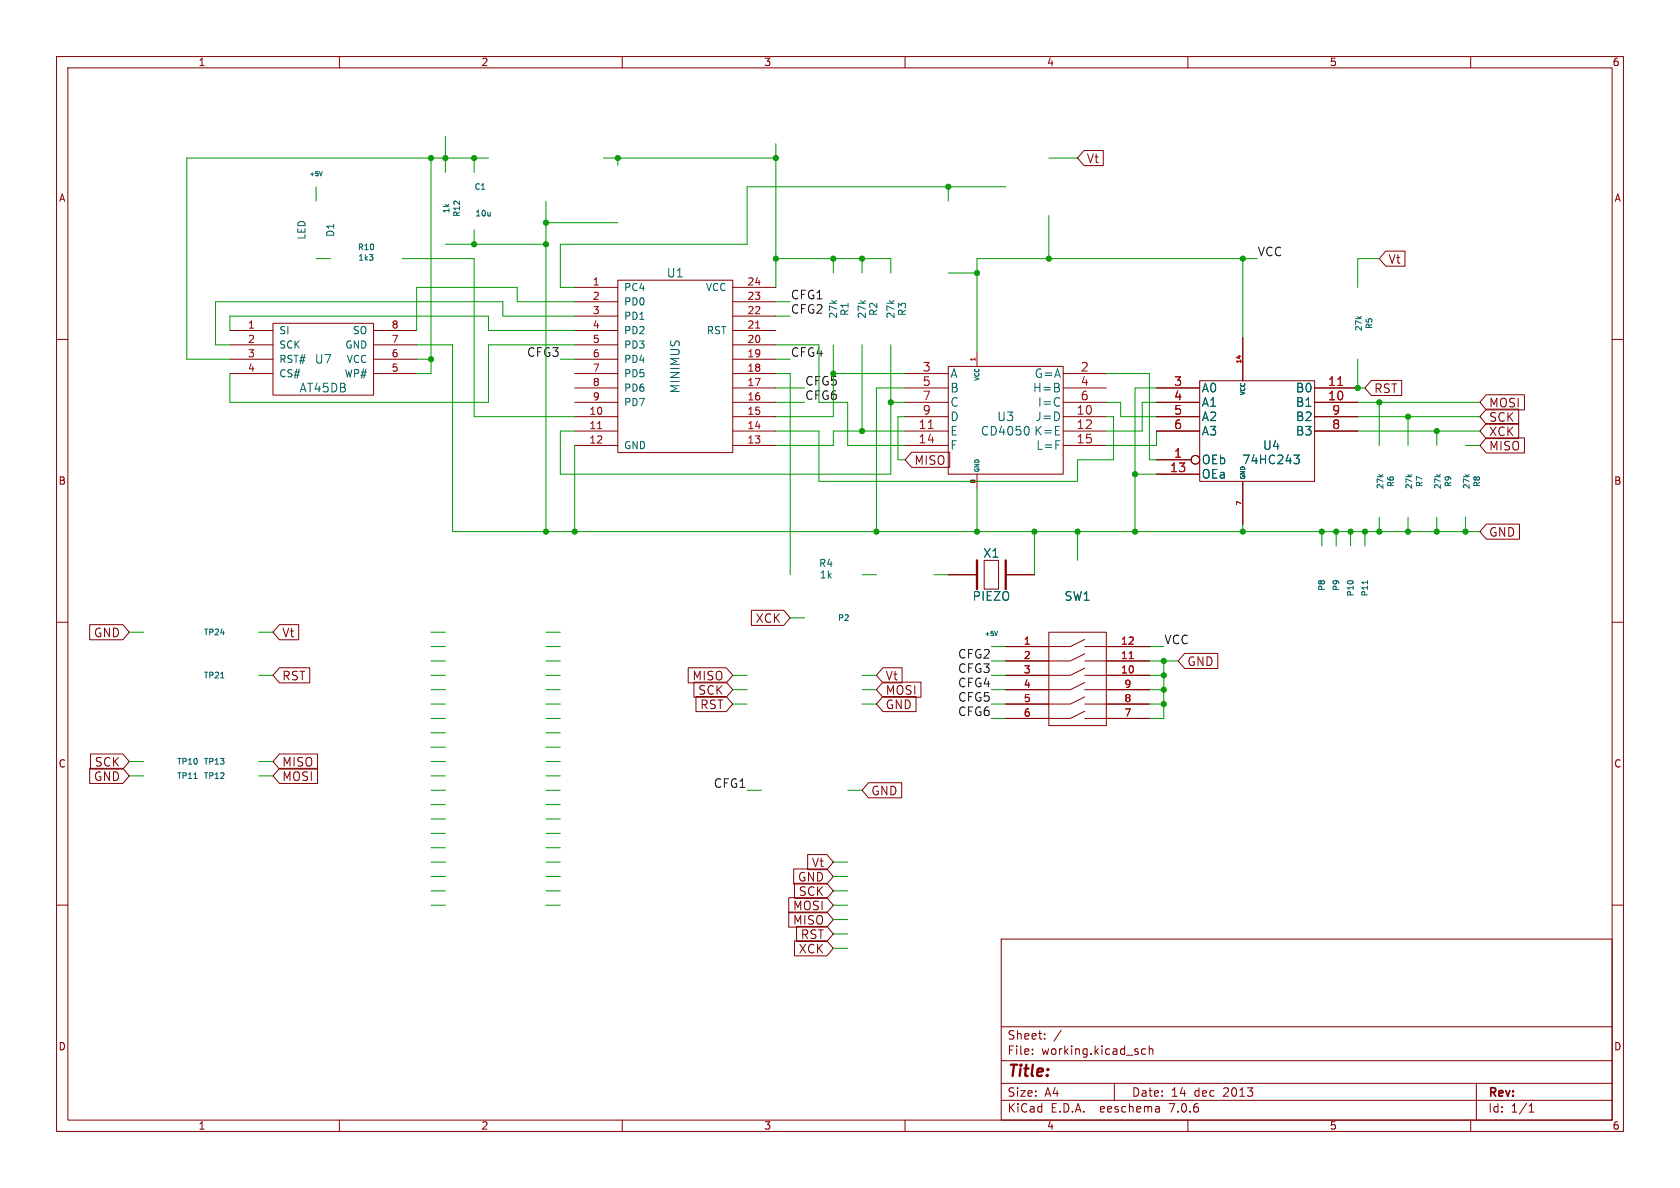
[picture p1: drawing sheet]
<svg xmlns="http://www.w3.org/2000/svg" width="297mm" height="210mm" viewBox="0 0 297 210" stroke-linecap="round" stroke-linejoin="round" font-family="sans-serif">
<g fill="none" stroke="#840000" stroke-width=".18">
<path d="M10 10h277v190h-277zM12 12h273v186h-273zM60 10v2M110 10v2M160 10v2M210 10v2M260 10v2M191.6 26.6h3.4v2.7h-3.4l-1.1-1.4zM10 60h2M40.6 58.4h7.7M48.3 57.2h17.7v12.7h-17.7zM66 58.4h7.7"/>
<path d="M101.6 58.4h7.6M101.6 50.8h7.6M101.6 53.3h7.6M101.6 55.9h7.6M109.2 49.5h20.3v30.5h-20.3zM129.5 58.4h7.7M129.5 50.8h7.7M129.5 53.3h7.7M129.5 55.9h7.7M219.7 59.7v7.6M245 44.4h3.4v2.7h-3.4l-1.2-1.4zM285 60h2"/>
<path d="M40.6 61h7.7M40.6 63.5h7.7M40.6 66h7.7M66 61h7.7M66 63.5h7.7M66 66h7.7M101.6 71.1h7.6M101.6 68.6h7.6M101.6 73.7h7.6M101.6 76.2h7.6M101.6 61h7.6M101.6 63.5h7.6"/>
<path d="M101.6 66h7.6M101.6 78.7h7.6M129.5 71.1h7.7M129.5 68.6h7.7M129.5 73.7h7.7M129.5 76.2h7.7M129.5 61h7.7M129.5 63.5h7.7M129.5 66h7.7M129.5 78.7h7.7M160 71.1h7.6M160 68.6h7.6"/>
<path d="M160 73.7h7.6M160 76.2h7.6M160 66h7.6M160 78.7h7.6M161.2 79.9h6.7v2.7h-6.7l-1.2-1.3zM167.6 64.8h20.4v19h-20.4zM172.7 62.2v2.6M188 71.1h7.6M188 68.6h7.6M188 73.7h7.6M188 76.2h7.6M188 66h7.6"/>
<path d="M188 78.7h7.6M204.5 71.1h7.6M204.5 68.6h7.6M204.5 73.7h7.6M204.5 76.2h7.6M212.1 67.3h20.3v17.8h-20.3zM232.4 71.1h7.6M232.4 68.6h7.6M232.4 73.7h7.6M232.4 76.2h7.6M242.4 67.2h5.4v2.7h-5.4l-1.1-1.3zM262.8 77.4h6.7v2.7h-6.7l-1.2-1.4z"/>
<path d="M262.8 74.9h5.7v2.6h-5.7l-1.2-1.3zM262.8 69.8h6.7v2.7h-6.7l-1.2-1.4zM262.8 72.3h5.7v2.7h-5.7l-1.2-1.3zM172.7 83.8v2.6M174 99.1h2.5v5h-2.5zM204.5 81.3h6.1M204.5 83.8h7.6M219.7 85.1v7.6M262.8 92.6h5.8v2.7h-5.8l-1.2-1.3zM10 110h2M15.9 110.4h5.8l1.2 1.4-1.2 1.3h-5.8zM49.4 118h5.4v2.7h-5.4l-1.1-1.3z"/>
<path d="M49.4 110.4h3.4v2.7h-3.4l-1.1-1.3zM121.7 118h6.7l1.1 1.4-1.1 1.3h-6.7zM132.8 107.9h5.8l1.1 1.3-1.1 1.4h-5.8zM156.1 118h3.4v2.7h-3.4l-1.2-1.3zM167.6 101.6h5.1M177.8 101.6h5.1M185.4 111.8h10.2v16.5h-10.2zM191.8 118.1l-2.6 1.3h-11.4M191.8 115.6l-2.6 1.2h-11.4M191.8 113l-2.6 1.3h-11.4M191.8 119.4h11.4M191.8 116.8h11.4"/>
<path d="M191.8 114.3h11.4M209.4 115.5h5.9v2.7h-5.9l-1.1-1.4zM285 110h2M15.9 135.8h5.8l1.2 1.4-1.2 1.3h-5.8zM16 133.3h5.7l1.2 1.3-1.2 1.4h-5.7zM49.4 135.8h6.7v2.7h-6.7l-1.1-1.3zM49.4 133.3h6.7v2.7h-6.7l-1.1-1.4zM122.7 120.6h5.7l1.1 1.3-1.1 1.4h-5.7zM123 123.1h5.4l1.1 1.4-1.1 1.3h-5.4zM153.5 138.4h5.9v2.6h-5.9l-1.1-1.3zM156.1 123.1h5.8v2.7h-5.8l-1.2-1.3zM156.1 120.6h6.7v2.7h-6.7l-1.2-1.4z"/>
<path d="M191.8 125.7l-2.6 1.3h-11.4M191.8 120.7l-2.6 1.2h-11.4M191.8 123.2l-2.6 1.3h-11.4M191.8 127h11.4M191.8 121.9h11.4M191.8 124.5h11.4M10 160h2M139.4 158.7h6.8l1.1 1.3-1.1 1.4h-6.8zM140.3 153.6h5.9l1.1 1.3-1.1 1.4h-5.9zM140.5 156.1h5.7l1.1 1.4-1.1 1.3h-5.7zM142.8 151.1h3.4l1.1 1.3-1.1 1.3h-3.4zM285 160h2"/>
<path d="M139.4 161.2h6.8l1.1 1.4-1.1 1.3h-6.8zM140.5 166.3h5.7l1.1 1.3-1.1 1.4h-5.7zM140.8 163.8h5.4l1.1 1.3-1.1 1.3h-5.4zM177 166h108v32h-108zM60 198v2M110 198v2M160 198v2M177 194.5h108M177 191.5h108M177 187.5h108M177 181.5h108M182.5 186.3v.1"/>
<path d="M182.5 185.5v.1M184.7 183.6v.1M184.7 182.8v.1M187.6 182.1l-1.3 2M197 191.5v3M202.5 185.5l-.4-.1-.3 .3v.4l.2 .2h.5M203.2 185.5l.2-.1 .3 .1 .1 .9M203.2 184.9v1.5M204.9 195.7l.1 .9M205 196.5l-.2 .1M205 196h-.2M210 198v2"/>
<path d="M260 198v2M261 191.5v6.5M270.3 196.6h.9M270.3 195.5l.4-.4v1.5"/>
<circle cx="211.3" cy="81.3" r=".76"/>
</g>
<path d="M133.6 58h.7M105.7 75.8h.7M164.1 75.8h.9M236.5 68.1h.9M199.6 116.4h.8" fill="none" stroke="#a90000" stroke-width=".18"/>
<path d="M57 30.3l-.3 .8M181.7 75.4l.2 .6-.2 .8M228.7 80.5h1l-.5 .5 .4 .2 .1 .5-.3 .3h-.4M39 119.8h.6M176.3 111.6l-.2 .8M241.8 102.6v.6M34.3 137.6h.6" fill="none" stroke="#006464" stroke-width=".18"/>
<path d="M172.7 99.1v5M177.8 99.1v5" fill="none" stroke="#840000" stroke-width=".41"/>
<g fill="none" stroke="#009600" stroke-width=".18">
<path d="M55.9 33v2.6M76.2 27.9v38.1h-2.5M78.7 24.1v6.4M83.8 27.9v2.6M86.4 27.9h-53.4v35.6h7.6M96.5 35.6v58.4M96.5 39.4h12.7M106.7 27.9h30.5M109.2 27.9v1.3M137.2 25.4v25.4M167.6 33v2.6M177.8 33h-45.7v10.2h-33v7.6h2.5"/>
<path d="M185.4 27.9h5.1M185.4 38.1v7.6M40.6 58.4v-2.5h45.8v2.5h15.2M55.9 45.7h2.5M71.1 45.7h12.7v28h17.8M78.7 43.2h17.8M83.8 40.6v2.6M101.6 53.3h-10.2v-2.5h-17.7v7.6M101.6 55.9h-12.7v-2.6h-50.8v7.7h2.5M137.2 45.7h20.3v2.6M137.2 53.3h2.5M137.2 55.9h2.5"/>
<path d="M147.3 45.7v2.6M152.4 45.7v2.6M167.6 48.3h5.1M219.7 45.7v14M222.2 45.7h-49.5v16.5M243.8 45.7h-3.8v5.1M73.7 61h6.3v33h181.6M73.7 63.5h2.5M99.1 63.5h2.5M101.6 78.7v15.3M101.6 61h-15.2v10.1h-45.8v-5.1M137.2 63.5h2.5"/>
<path d="M137.2 61h7.6v10.1h5.1v7.6h10.1M137.2 68.6h5M137.2 66h2.5v35.6M137.2 71.1h5M147.3 61v12.7h-10.1M147.3 66h12.7M152.4 61v15.2M157.5 61v22.8h-58.4v-7.6h2.5M157.5 71.1h2.5M160 76.2h-12.7v2.5h-10.1M160 73.7h-1.3v7.6h1.3M160 68.6h-5.1v25.4"/>
<path d="M195.6 73.7h1.2v7.6h-6.3v3.8h-45.7v-8.9h-7.6M195.6 71.1h2.5v2.6h6.4M195.6 66h7.6v15.3h1.3M204.5 71.1h-2.6v5.1h-6.3M204.5 68.6h-3.8v25.4M204.5 76.2v2.5h-8.9M240 76.2h21.6M240 73.7h21.6M240 63.5v5.1h1.3M240 71.1h21.6M243.8 71.1v7.6M248.9 73.7v5"/>
<path d="M254 76.2v2.5M259.1 78.7h2.5M172.7 86.4v7.6M182.9 94v7.6M190.5 94v5.1M200.7 83.8h3.8M219.7 92.7v1.3M233.7 94v2.5M236.2 94v2.5M238.8 94v2.5M241.3 94v2.5M243.8 91.4v2.6"/>
<path d="M248.9 91.4v2.6M254 91.4v2.6M259.1 91.4v2.6M22.9 111.8h2.5M45.7 119.4h2.6M45.7 111.8h2.6M76.2 116.8h2.5M76.2 119.4h2.5M76.2 114.3h2.5M76.2 111.8h2.5M96.5 116.8h2.6M96.5 119.4h2.6"/>
<path d="M96.5 114.3h2.6M96.5 111.8h2.6M129.5 119.4h2.6M139.7 109.2h2.5M152.4 119.4h2.5M152.4 101.6h2.5M165.1 101.6h2.5M175.3 116.8h2.5M175.3 119.4h2.5M175.3 114.3h2.5M203.2 116.8h5.1M203.2 119.4h2.5"/>
<path d="M203.2 114.3h2.5M205.7 116.8v10.2h-2.5M22.9 134.6h2.5M22.9 137.2h2.5M45.7 134.6h2.6M45.7 137.2h2.6M76.2 139.7h2.5M76.2 129.5h2.5M76.2 134.6h2.5M76.2 127h2.5M76.2 137.2h2.5M76.2 132.1h2.5"/>
<path d="M76.2 121.9h2.5M76.2 124.5h2.5M96.5 139.7h2.6M96.5 129.5h2.6M96.5 134.6h2.6M96.5 127h2.6M96.5 137.2h2.6M96.5 132.1h2.6M96.5 121.9h2.6M96.5 124.5h2.6M129.5 121.9h2.6M129.5 124.5h2.6"/>
<path d="M132.1 139.7h2.5M149.9 139.7h2.5M152.4 121.9h2.5M152.4 124.5h2.5M175.3 127h2.5M175.3 121.9h2.5M175.3 124.5h2.5M203.2 121.9h2.5M203.2 124.5h2.5M76.2 157.5h2.5M76.2 152.4h2.5M76.2 144.8h2.5"/>
<path d="M76.2 142.2h2.5M76.2 154.9h2.5M76.2 147.3h2.5M76.2 149.9h2.5M96.5 157.5h2.6M96.5 152.4h2.6M96.5 144.8h2.6M96.5 142.2h2.6M96.5 154.9h2.6M96.5 147.3h2.6M96.5 149.9h2.6M147.3 157.5h2.6"/>
<path d="M147.3 152.4h2.6M147.3 154.9h2.6M76.2 160h2.5M96.5 160h2.6M147.3 160h2.6M147.3 167.6h2.6M147.3 162.6h2.6M147.3 165.1h2.6"/>
</g>
<g fill="#009600" stroke="#009600" stroke-width=".18">
<circle cx="157.5" cy="71.1" r=".46"/>
<circle cx="152.4" cy="76.2" r=".46"/>
<circle cx="154.9" cy="94" r=".46"/>
<circle cx="147.3" cy="66" r=".46"/>
<circle cx="96.5" cy="94" r=".46"/>
<circle cx="76.2" cy="27.9" r=".46"/>
<circle cx="78.7" cy="27.9" r=".46"/>
<circle cx="76.2" cy="63.5" r=".46"/>
<circle cx="83.8" cy="27.9" r=".46"/>
<circle cx="83.8" cy="43.2" r=".46"/>
<circle cx="96.5" cy="43.2" r=".46"/>
<circle cx="109.2" cy="27.9" r=".46"/>
<circle cx="101.6" cy="94" r=".46"/>
<circle cx="96.5" cy="39.4" r=".46"/>
<circle cx="219.7" cy="94" r=".46"/>
<circle cx="233.7" cy="94" r=".46"/>
<circle cx="185.4" cy="45.7" r=".46"/>
<circle cx="219.7" cy="45.7" r=".46"/>
<circle cx="172.7" cy="48.3" r=".46"/>
<circle cx="240" cy="68.6" r=".46"/>
<circle cx="200.7" cy="83.8" r=".46"/>
<circle cx="236.2" cy="94" r=".46"/>
<circle cx="238.8" cy="94" r=".46"/>
<circle cx="241.3" cy="94" r=".46"/>
<circle cx="152.4" cy="45.7" r=".46"/>
<circle cx="137.2" cy="45.7" r=".46"/>
<circle cx="137.2" cy="27.9" r=".46"/>
<circle cx="167.6" cy="33" r=".46"/>
<circle cx="147.3" cy="45.7" r=".46"/>
<circle cx="172.7" cy="94" r=".46"/>
<circle cx="182.9" cy="94" r=".46"/>
<circle cx="200.7" cy="94" r=".46"/>
<circle cx="205.7" cy="116.8" r=".46"/>
<circle cx="205.7" cy="124.5" r=".46"/>
<circle cx="205.7" cy="119.4" r=".46"/>
<circle cx="205.7" cy="121.9" r=".46"/>
<circle cx="190.5" cy="94" r=".46"/>
<circle cx="254" cy="76.2" r=".46"/>
<circle cx="243.8" cy="71.1" r=".46"/>
<circle cx="248.9" cy="73.7" r=".46"/>
<circle cx="259.1" cy="94" r=".46"/>
<circle cx="254" cy="94" r=".46"/>
<circle cx="248.9" cy="94" r=".46"/>
<circle cx="243.8" cy="94" r=".46"/>
</g>
<text font-size="2.8" fill="#840000" x="178" y="190.9">Title:</text>
<g font-size="2.1" fill="#840000">
<text x="192" y="29">Vt</text>
<text x="245.4" y="46.8">Vt</text>
<text x="242.8" y="69.7">RST</text>
<text x="263.1" y="77.3">XCK</text>
<text x="263.1" y="72.2">MOSI</text>
<text x="263.1" y="74.8">SCK</text>
<text x="161.5" y="82.4">MISO</text>
<text x="263.1" y="79.8">MISO</text>
<text x="263.1" y="95.1">GND</text>
<text x="16.5" y="112.9">GND</text>
<text x="49.8" y="112.9">Vt</text>
<text x="133.5" y="110.3">XCK</text>
<text x="209.8" y="117.9">GND</text>
<text x="49.8" y="120.5">RST</text>
<text x="122.3" y="120.5">MISO</text>
<text x="123.4" y="123">SCK</text>
<text x="123.7" y="125.6">RST</text>
<text x="156.5" y="120.5">Vt</text>
<text x="156.5" y="125.6">GND</text>
<text x="156.5" y="123">MOSI</text>
<text x="16.7" y="135.7">SCK</text>
<text x="49.8" y="135.7">MISO</text>
<text x="16.5" y="138.3">GND</text>
<text x="49.8" y="138.3">MOSI</text>
<text x="153.9" y="140.8">GND</text>
<text x="143.5" y="153.5">Vt</text>
<text x="140.1" y="161.1">MOSI</text>
<text x="141" y="156">GND</text>
<text x="141.1" y="158.6">SCK</text>
<text x="140.1" y="163.7">MISO</text>
<text x="141.5" y="166.2">RST</text>
<text x="141.1" y="168.7">XCK</text>
<text x="178" y="184">Sheet:</text>
<text x="178" y="186.7">File:</text>
<text x="184.1" y="186.7">working.kicad_sch</text>
<text x="178" y="196.9">KiCad</text>
<text x="178" y="194.1">Size:</text>
<text x="184.7" y="194.1">A4</text>
<text x="185.7" y="196.9">E.D.A.</text>
<text x="194.6" y="196.9">eeschema</text>
<text x="200" y="194.1">Date:</text>
<text x="207" y="196.9">7.0.6</text>
<text x="207" y="194.1">14</text>
<text x="211.2" y="194.1">dec</text>
<text x="216.4" y="194.1">2013</text>
<text x="263" y="194.3">Rev:</text>
<text x="263" y="196.9">Id:</text>
<text x="267.1" y="196.9">1/1</text>
</g>
<g font-size="2.1" fill="#0f0f0f">
<text x="222.2" y="45.4">VCC</text>
<text x="139.7" y="53">CFG1</text>
<text x="139.7" y="55.6">CFG2</text>
<text x="93.1" y="63.2">CFG3</text>
<text x="139.7" y="63.2">CFG4</text>
<text x="142.2" y="68.3">CFG5</text>
<text x="142.2" y="70.8">CFG6</text>
<text x="205.7" y="114">VCC</text>
<text x="169.3" y="119.1">CFG3</text>
<text x="169.3" y="116.5">CFG2</text>
<text x="169.3" y="124.1">CFG5</text>
<text x="169.3" y="121.6">CFG4</text>
<text x="169.3" y="126.7">CFG6</text>
<text x="126.1" y="139.4">CFG1</text>
</g>
<g font-size="2.1" fill="#006464">
<text x="117.8" y="49.3">U1</text>
<text x="55.5" y="64.5">U7</text>
<text x="52.9" y="69.6">AT45DB</text>
<text x="120.4" y="69.6" transform="rotate(-90 120.4 69.6)">MINIMUS</text>
<text x="167.9" y="67">A</text>
<text x="167.9" y="69.6">B</text>
<text x="182.5" y="69.6">H=B</text>
<text x="182.8" y="67">G=A</text>
<text x="212.3" y="69.6">A0</text>
<text x="229" y="69.6">B0</text>
<text x="167.9" y="77.2">E</text>
<text x="167.9" y="72.1">C</text>
<text x="167.9" y="74.7">D</text>
<text x="173.3" y="77.2">CD4050</text>
<text x="176.2" y="74.7">U3</text>
<text x="182.8" y="77.2">K=E</text>
<text x="183" y="74.7">J=D</text>
<text x="183.4" y="72.1">I=C</text>
<text x="212.3" y="72.1">A1</text>
<text x="212.3" y="74.7">A2</text>
<text x="212.3" y="77.2">A3</text>
<text x="229" y="72.1">B1</text>
<text x="229" y="77.2">B3</text>
<text x="229" y="74.7">B2</text>
<text x="167.9" y="79.7">F</text>
<text x="183.1" y="79.7">L=F</text>
<text x="212.3" y="82.3">OEb</text>
<text x="219.5" y="82.3">74HC243</text>
<text x="223.2" y="79.7">U4</text>
<text x="212.3" y="84.8">OEa</text>
<text x="173.7" y="98.8">X1</text>
<text x="171.8" y="106.4">PIEZO</text>
<text x="188.1" y="106.4">SW1</text>
</g>
<g font-size="2.1" fill="#a90000">
<text x="163" y="65.8">3</text>
<text x="191" y="65.8">2</text>
<text x="163" y="68.3">5</text>
<text x="163" y="70.9">7</text>
<text x="191" y="68.3">4</text>
<text x="191" y="70.9">6</text>
<text x="207.5" y="68.3">3</text>
<text x="207.5" y="70.9">4</text>
<text x="234.7" y="70.9">10</text>
<text x="234.7" y="68.3">11</text>
<text x="162.3" y="75.9">11</text>
<text x="163" y="73.4">9</text>
<text x="190.2" y="73.4">10</text>
<text x="190.2" y="75.9">12</text>
<text x="207.5" y="73.4">5</text>
<text x="207.5" y="75.9">6</text>
<text x="235.4" y="75.9">8</text>
<text x="235.4" y="73.4">9</text>
<text x="162.3" y="78.5">14</text>
<text x="190.2" y="78.5">15</text>
<text x="206.8" y="83.6">13</text>
<text x="207.5" y="81">1</text>
</g>
<g font-size="1.8" fill="#840000">
<text x="35" y="11.9">1</text>
<text x="85" y="11.9">2</text>
<text x="135" y="11.9">3</text>
<text x="185" y="11.9">4</text>
<text x="235" y="11.9">5</text>
<text x="285" y="11.9">6</text>
<text x="10.3" y="35.9">A</text>
<text x="285.3" y="35.9">A</text>
<text x="10.3" y="85.9">B</text>
<text x="285.3" y="85.9">B</text>
<text x="10.3" y="135.9">C</text>
<text x="285.3" y="135.9">C</text>
<text x="10.3" y="185.9">D</text>
<text x="285.3" y="185.9">D</text>
<text x="35" y="199.9">1</text>
<text x="85" y="199.9">2</text>
<text x="135" y="199.9">3</text>
<text x="185" y="199.9">4</text>
<text x="235" y="199.9">5</text>
<text x="285" y="199.9">6</text>
</g>
<g font-size="1.8" fill="#006464">
<text x="59.3" y="42" transform="rotate(-90 59.3 42)">D1</text>
<text x="54.2" y="42.5" transform="rotate(-90 54.2 42.5)">LED</text>
<text x="110.2" y="51.7">PC4</text>
<text x="124.7" y="51.7">VCC</text>
<text x="49.3" y="59.3">SI</text>
<text x="62.3" y="59.3">SO</text>
<text x="110.2" y="54.2">PD0</text>
<text x="110.2" y="56.7">PD1</text>
<text x="110.2" y="59.3">PD2</text>
<text x="124.9" y="59.3">RST</text>
<text x="148.2" y="56.4" transform="rotate(-90 148.2 56.4)">27k</text>
<text x="150.2" y="56" transform="rotate(-90 150.2 56)">R1</text>
<text x="153.3" y="56.4" transform="rotate(-90 153.3 56.4)">27k</text>
<text x="155.3" y="56" transform="rotate(-90 155.3 56)">R2</text>
<text x="158.3" y="56.4" transform="rotate(-90 158.3 56.4)">27k</text>
<text x="160.4" y="56" transform="rotate(-90 160.4 56)">R3</text>
<text x="49.3" y="61.8">SCK</text>
<text x="49.3" y="64.4">RST#</text>
<text x="61" y="61.8">GND</text>
<text x="61.2" y="64.4">VCC</text>
<text x="110.2" y="61.8">PD3</text>
<text x="110.2" y="64.4">PD4</text>
<text x="49.3" y="66.9">CS#</text>
<text x="60.8" y="66.9">WP#</text>
<text x="110.2" y="66.9">PD5</text>
<text x="110.2" y="69.4">PD6</text>
<text x="110.2" y="72">PD7</text>
<text x="110.2" y="79.6">GND</text>
<text x="144.7" y="100.4">R4</text>
<text x="144.8" y="102.5">1k</text>
</g>
<g font-size="1.8" fill="#a90000">
<text x="104.7" y="50.5">1</text>
<text x="104.7" y="53.1">2</text>
<text x="132" y="53.1">23</text>
<text x="132" y="50.5">24</text>
<text x="43.7" y="58.2">1</text>
<text x="69.1" y="58.2">8</text>
<text x="104.7" y="55.6">3</text>
<text x="104.7" y="58.2">4</text>
<text x="132" y="58.2">21</text>
<text x="132" y="55.6">22</text>
<text x="43.7" y="60.7">2</text>
<text x="43.7" y="63.2">3</text>
<text x="43.7" y="65.8">4</text>
<text x="69.1" y="65.8">5</text>
<text x="69.1" y="63.2">6</text>
<text x="69.1" y="60.7">7</text>
<text x="104.7" y="60.7">5</text>
<text x="104.7" y="63.2">6</text>
<text x="104.7" y="65.8">7</text>
<text x="132" y="65.8">18</text>
<text x="132" y="63.2">19</text>
<text x="132" y="60.7">20</text>
<text x="104.7" y="68.3">8</text>
<text x="104.7" y="70.9">9</text>
<text x="132" y="70.9">16</text>
<text x="132" y="68.3">17</text>
<text x="104.1" y="73.4">10</text>
<text x="104.1" y="75.9">11</text>
<text x="132" y="75.9">14</text>
<text x="132" y="73.4">15</text>
<text x="104.1" y="78.5">12</text>
<text x="132" y="78.5">13</text>
<text x="180.9" y="114">1</text>
<text x="180.9" y="116.6">2</text>
<text x="180.9" y="119.1">3</text>
<text x="198.1" y="119.1">10</text>
<text x="198.1" y="116.6">11</text>
<text x="198.1" y="114">12</text>
<text x="180.9" y="121.7">4</text>
<text x="180.9" y="124.2">5</text>
<text x="198.7" y="124.2">8</text>
<text x="198.7" y="121.7">9</text>
<text x="180.9" y="126.7">6</text>
<text x="198.7" y="126.7">7</text>
</g>
<g font-size="1.4" fill="#006464">
<text x="83.8" y="33.8">C1</text>
<text x="79.7" y="37.8" transform="rotate(-90 79.7 37.8)">1k</text>
<text x="81.5" y="38.4" transform="rotate(-90 81.5 38.4)">R12</text>
<text x="83.9" y="38.5">10u</text>
<text x="63.2" y="44.4">R10</text>
<text x="63.2" y="46.3">1k3</text>
<text x="240.9" y="58.6" transform="rotate(-90 240.9 58.6)">27k</text>
<text x="242.8" y="58.3" transform="rotate(-90 242.8 58.3)">R5</text>
<text x="244.8" y="86.6" transform="rotate(-90 244.8 86.6)">27k</text>
<text x="246.6" y="86.2" transform="rotate(-90 246.6 86.2)">R6</text>
<text x="249.8" y="86.6" transform="rotate(-90 249.8 86.6)">27k</text>
<text x="251.7" y="86.2" transform="rotate(-90 251.7 86.2)">R7</text>
<text x="254.9" y="86.6" transform="rotate(-90 254.9 86.6)">27k</text>
<text x="256.8" y="86.2" transform="rotate(-90 256.8 86.2)">R9</text>
<text x="260" y="86.6" transform="rotate(-90 260 86.6)">27k</text>
<text x="261.8" y="86.2" transform="rotate(-90 261.8 86.2)">R8</text>
<text x="234.4" y="104.6" transform="rotate(-90 234.4 104.6)">P8</text>
<text x="237" y="104.6" transform="rotate(-90 237 104.6)">P9</text>
<text x="239.5" y="105.5" transform="rotate(-90 239.5 105.5)">P10</text>
<text x="242" y="105.5" transform="rotate(-90 242 105.5)">P11</text>
<text x="35.9" y="112.5">TP24</text>
<text x="148" y="110">P2</text>
<text x="35.9" y="120.1">TP21</text>
<text x="31.2" y="137.9">TP11</text>
<text x="31.2" y="135.4">TP10</text>
<text x="35.9" y="137.9">TP12</text>
<text x="35.9" y="135.4">TP13</text>
</g>
<g font-size="1.1" fill="#006464">
<text x="54.6" y="31.3">+5V</text>
<text x="173.3" y="67.5" transform="rotate(-90 173.3 67.5)">VCC</text>
<text x="220.3" y="70" transform="rotate(-90 220.3 70)">VCC</text>
<text x="173.3" y="83.6" transform="rotate(-90 173.3 83.6)">GND</text>
<text x="220.3" y="84.8" transform="rotate(-90 220.3 84.8)">GND</text>
<text x="173.9" y="112.6">+5V</text>
</g>
<g font-size="1.1" fill="#a90000">
<text x="172.5" y="64" transform="rotate(-90 172.5 64)">1</text>
<text x="219.5" y="64.4" transform="rotate(-90 219.5 64.4)">14</text>
<text x="172.5" y="85.6" transform="rotate(-90 172.5 85.6)">8</text>
<text x="219.5" y="89.4" transform="rotate(-90 219.5 89.4)">7</text>
</g>
</svg>
